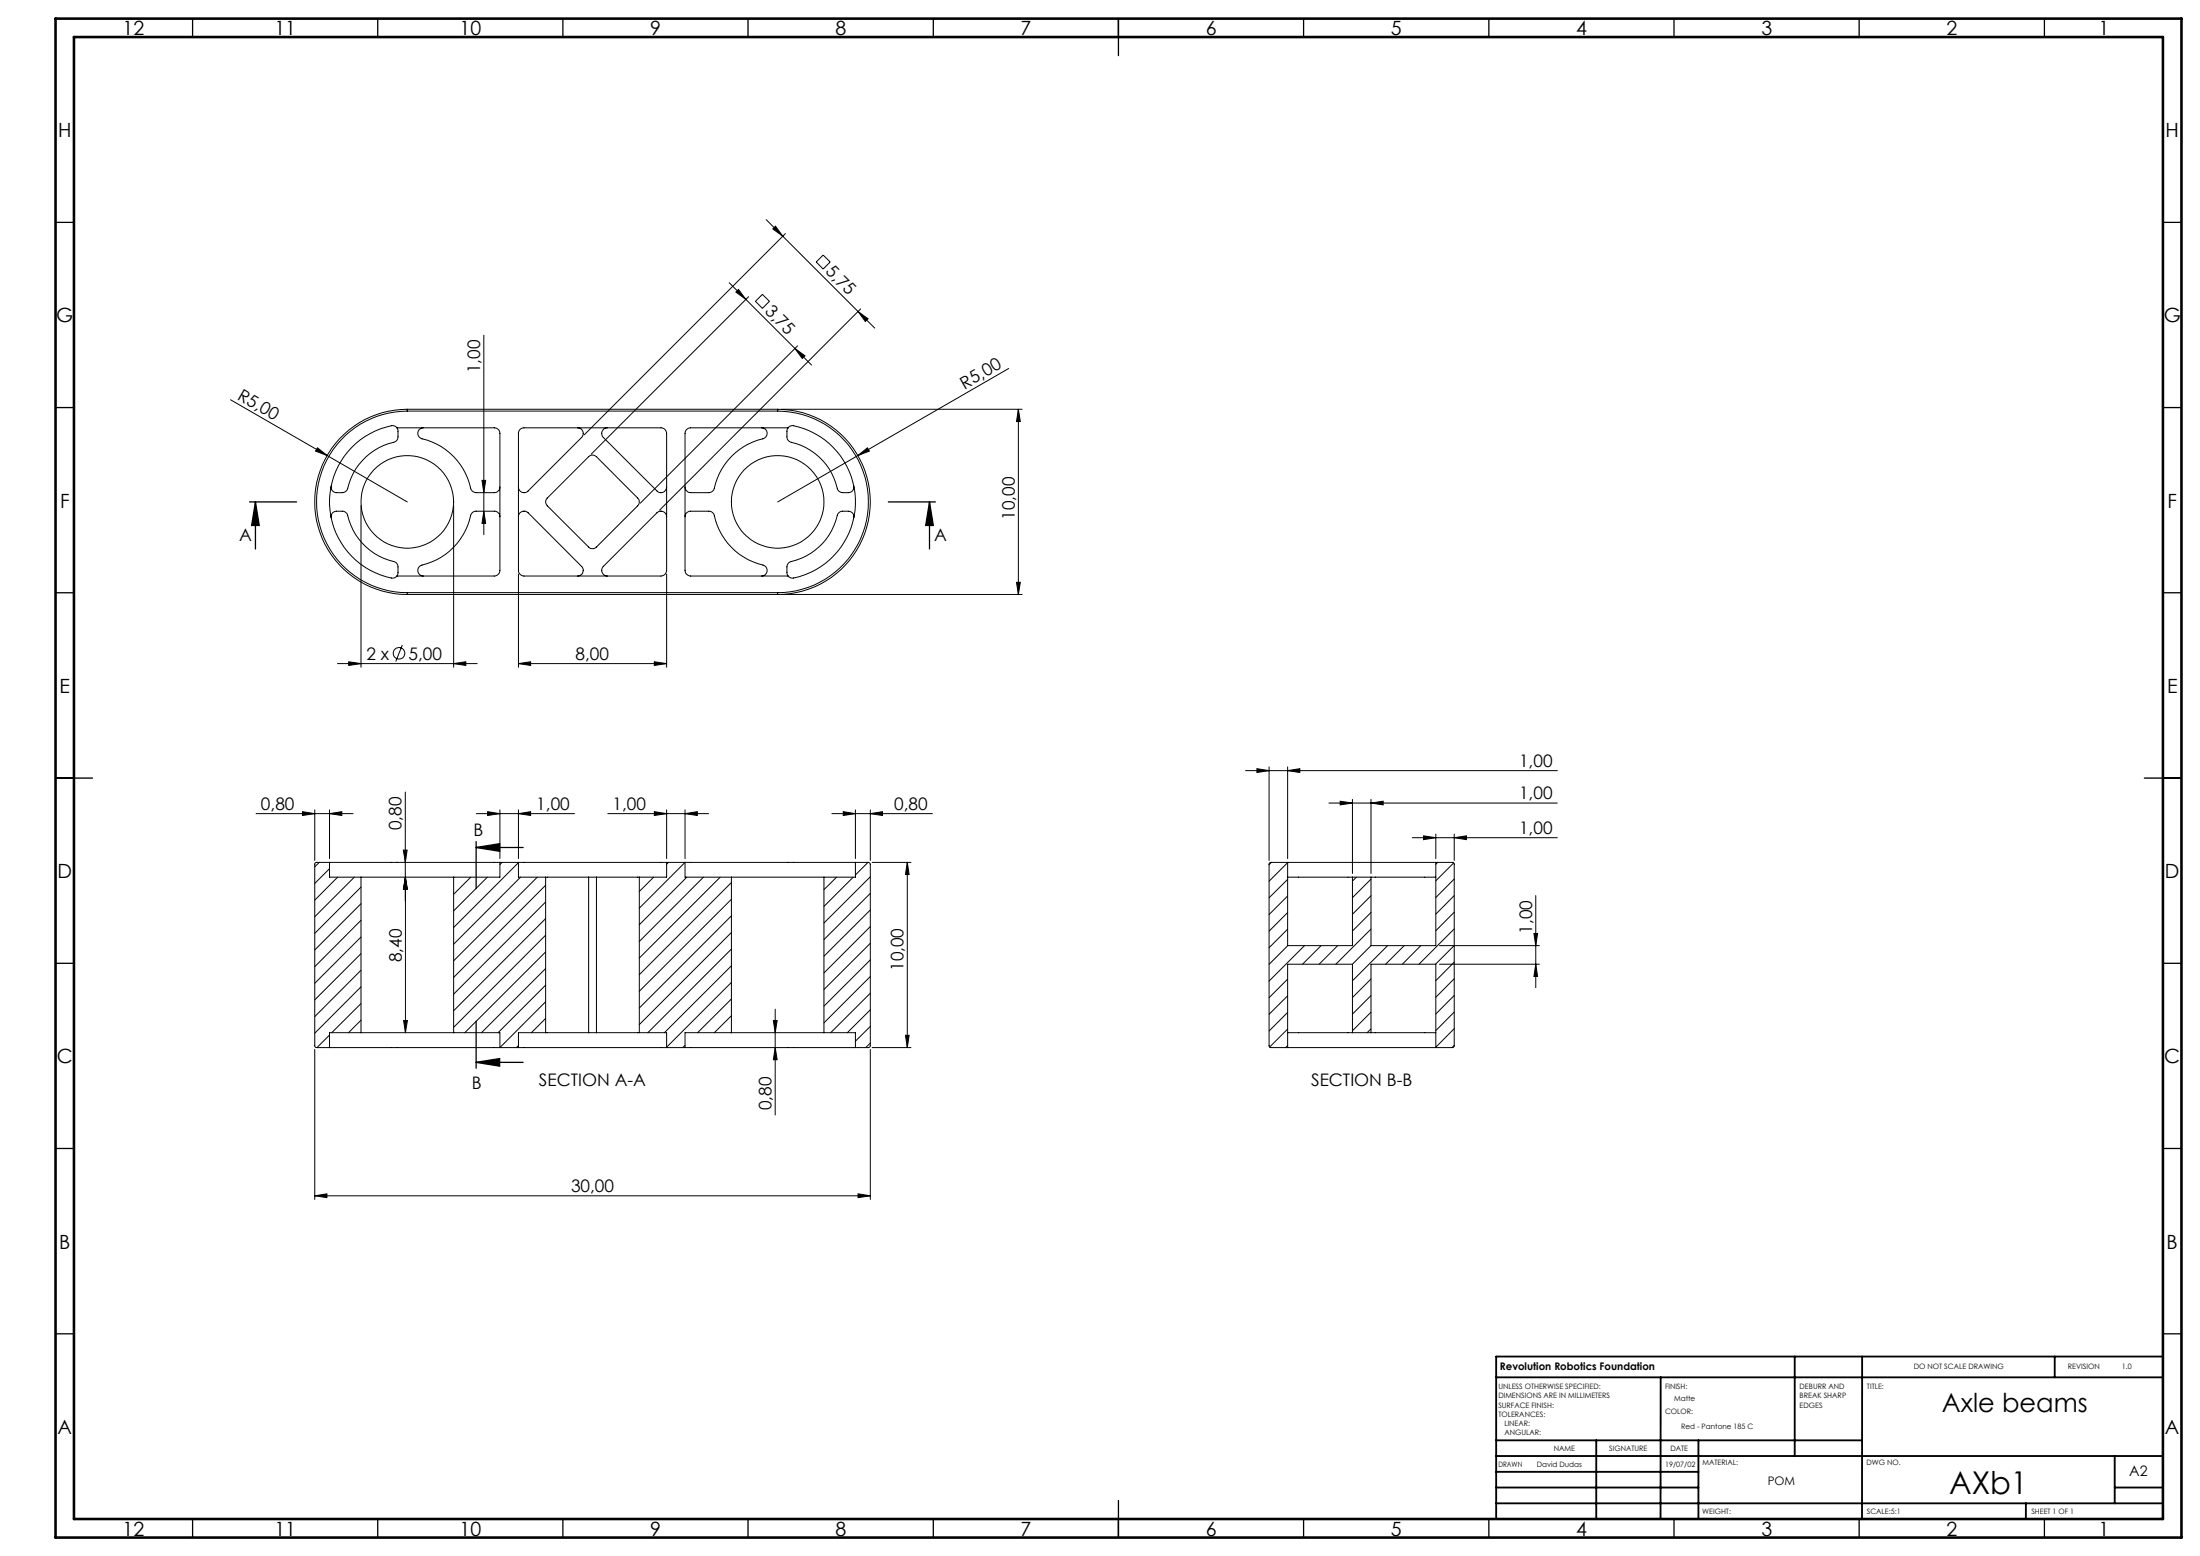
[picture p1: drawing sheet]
<svg xmlns="http://www.w3.org/2000/svg" width="594mm" height="420mm" viewBox="0 0 594 420" stroke-linecap="round" stroke-linejoin="round" font-family="sans-serif">
<g fill="none" stroke="#000" stroke-width=".27">
<path d="M206.9 59.3l24.8 24.8M196.9 76.3l17.7 17.8M199.4 78.1l2 2.7-2.7-2zM205.8 79.5l2 1.8-2 1.9-1.8-1.9zM209.4 61l1.9 2.8-2.6-2zM212.1 63.1l-54.4 54.3M222.3 68.8l1.9 1.9-1.9 1.9-1.9-1.9zM130.6 90.5v53.8M202.1 80.1l-42.5 42.5M214.6 94.1l2.7 1.9-.7 .7zM214.6 94.1l4.5 4.4M215.3 93.4l-42.4 42.4"/>
<path d="M231.7 84.1l2.7 2-.8 .7zM231.7 84.1l4.5 4.5M232.4 83.4l-54.3 54.3M272.3 99.5l-40.7 23.5M62.2 107.9l47.8 27.6M107.2 115.5h26.3a1.51 1.51 0 0 1 1.5 1.5v37a1.57 1.57 0 0 1-1.5 1.5h-26.3M107.2 115.5a1.54 1.54 0 0 0-1.5-.6 20.9 20.9 0 0 0-16.7 20.8 20.9 20.9 0 0 0 17.3 20.3l.9-.5M107.2 115.5l.3 .7v1.7a1.48 1.48 0 0 1-1.2 1.5 16.9 16.9 0 0 0-12.6 12.9l-.4 .4-.9 .3a3 3 0 0 1-2.4-.3l-.5-.6-.1-.9M110 110.5v.5M110 110.5a25 25 0 0 0-25 25 25 25 0 0 0 25 25M110 111a24.5 24.5 0 0 0-24.5 24.5 24.5 24.5 0 0 0 24.5 24.5M110 110.5h100"/>
<path d="M110 111h100M114.3 115.5a1.5 1.5 0 0 0-1.5 1.3 1.5 1.5 0 0 0 1.1 1.6 17.9 17.9 0 0 1 13.4 13.9l.5 .5 .8 .2h4.9a1.57 1.57 0 0 0 1.5-1.5M140.4 115.9l1.1-.4h37a1.51 1.51 0 0 1 1.5 1.5v37a1.57 1.57 0 0 1-1.5 1.5h-37a1.51 1.51 0 0 1-1.5-1.5v-37.3zM156 115.5a1.52 1.52 0 0 1 1.4 .9 1.52 1.52 0 0 1-.4 1.7l-14.4 14.4a1.52 1.52 0 0 1-1.7 .4 1.52 1.52 0 0 1-.9-1.4M164 115.5a1.52 1.52 0 0 0-1.4 .9 1.52 1.52 0 0 0 .3 1.7l14.5 14.4a1.52 1.52 0 0 0 1.6 .4 1.52 1.52 0 0 0 1-1.4M205.6 115.5a1.5 1.5 0 0 1 1.5 1.3 1.5 1.5 0 0 1-1.1 1.6 17.7 17.7 0 0 0-13.3 13.9l-.6 .5-.7 .2h-4.9a1.57 1.57 0 0 1-1.5-1.5M210 110.5a25 25 0 0 1 25 25 25 25 0 0 1-25 25M210 111a24.5 24.5 0 0 1 24.5 24.5 24.5 24.5 0 0 1-24.5 24.5M210 110.5v.5M211 110.5h65M212.8 115.5h-26.3a1.51 1.51 0 0 0-1.5 1.5v37a1.57 1.57 0 0 0 1.5 1.5h26.3M212.8 115.5a1.52 1.52 0 0 1 1.5-.6 20.9 20.9 0 0 1 16.7 20.8 20.9 20.9 0 0 1-17.4 20.3l-.8-.5"/>
<path d="M212.8 115.5l-.3 .7v1.7a1.48 1.48 0 0 0 1.1 1.5 16.7 16.7 0 0 1 12.6 12.9l.4 .4 .9 .3a3 3 0 0 0 2.5-.3l.4-.6 .1-.9M275 110.5v50M275 110.5l.5 3.3h-1zM85.7 120.9l2.6 2.1-3.1-1.2zM89.4 139.8a1.44 1.44 0 0 1 1.5-1.8h1.5a1.48 1.48 0 0 1 1.5 1.2 16.9 16.9 0 0 0 12.9 12.5l.7 1.1v2l-.3 .7M97.5 136.5v43.6M122.5 136.5v43.6M130.1 129.7h1l-.5 3.3zM130.6 138l.5 3.3h-1zM135 139.5a1.51 1.51 0 0 0-1.5-1.5h-4.9a1.48 1.48 0 0 0-1.5 1.2 17.7 17.7 0 0 1-13.5 13.5 1.51 1.51 0 0 0-.7 1.7 1.51 1.51 0 0 0 1.4 1.1M140 139.5a1.55 1.55 0 0 1 .9-1.4 1.55 1.55 0 0 1 1.7 .3l14.6 14.7 .3 .8M147.8 134.4l11.1-11.1a1.45 1.45 0 0 1 2.1 0l11.2 11.1a1.45 1.45 0 0 1 0 2.1l-11.2 11.2a1.45 1.45 0 0 1-2.1 0l-11.1-11.2a1.45 1.45 0 0 1 0-2.1z"/>
<path d="M180 139.5a1.55 1.55 0 0 0-1-1.4 1.55 1.55 0 0 0-1.6 .3l-14.6 14.6-.3 .9M185 139.5a1.51 1.51 0 0 1 1.5-1.5h4.9a1.48 1.48 0 0 1 1.5 1.2 17.7 17.7 0 0 0 13.5 13.5 1.51 1.51 0 0 1 .7 1.7 1.51 1.51 0 0 1-1.5 1.1M230.5 139.8a1.49 1.49 0 0 0-1.4-1.8h-1.6a1.48 1.48 0 0 0-1.4 1.2 16.9 16.9 0 0 1-12.9 12.5l-.7 1.1v2l.3 .7M231.6 123l2.6-2.1 .5 .9zM231.6 123l-21.6 12.5M110 160v.5M110 160h100M140 155v25.1M157.5 154a1.57 1.57 0 0 1-1.5 1.5M157.5 153.9v.1M162.5 154a1.57 1.57 0 0 0 1.5 1.5M162.5 153.9v.1"/>
<path d="M180 155v25.1M210 160v.5M274.5 157.2h1l-.5 3.3zM91.1 179.1h37.7M94.2 178.6l3.3 .5-3.3 .5zM108.6 174.1l-1.7 4.5M110 160.5h100M122.5 179.1l3.3-.5v1zM140 179.1l3.3-.5v1zM140 179.1h40M176.7 178.6l3.3 .5-3.3 .5zM211 160.5h65"/>
<path d="M69.1 219.6h26.2M81.7 219.1l3.3 .5-3.3 .5zM85 218.6v13.7M89 219.6l3.3-.5v1zM89 218.6v13.2M109.4 213.8v29.3M128.6 219.6h26.5M131.7 219.1l3.3 .5-3.3 .5zM135 218.6v13.2M140 219.6l3.3-.5v1zM140 218.6v13.2M164.1 219.6h27.2"/>
<path d="M176.7 219.1l3.3 .5-3.3 .5zM180 218.6v13.2M185 219.6l3.3-.5v1zM185 218.6v13.2M224.6 219.6h27.1M227.7 219.1l3.3 .5-3.3 .5zM231 218.6v13.2M235 219.6l3.3-.5v1zM235 218.6v13.7M336.3 208h84.2M339.4 207.5l3.3 .5-3.3 .5zM342.7 207v25.3"/>
<path d="M347.7 208l3.2-.5v1zM347.7 207v24.8M358.8 216.8h61.7M361.8 216.3l3.4 .5-3.4 .5zM365.2 215.8v20M370.2 216.8l3.3-.5v1zM370.2 215.8v20M86.2 232.8l-1.2 1.2M89 232.8h-3.6l-.4 .4v49.1l.4 .5h3.6M89 232.8h46M89 232.8v4h8.5M89 234.5l-4 4"/>
<path d="M91.2 236.8l-6.2 6.2M95.7 236.8l-10.7 10.7M97.5 236.8h25M97.5 236.8v41.9M97.5 239.4l-12.5 12.5M108.9 229.5h1l-.5 3.3zM109.4 236.8l.5 3.3h-1zM109.5 236.8l.5 3.3h-1zM109.5 236.8v41.9M122.5 236.8v41.9M122.6 236.8l-.1 .1M127.1 236.8l-4.6 4.6"/>
<path d="M131.6 236.8l-9.1 9.1M135 232.8v4h-12.5M135 232.8h5M135.6 232.8l-.6 .6M140 232.8h40M140 232.8v4h7.3M140 232.9l-17.5 17.4M140.5 236.8l-18 18.1M145.1 236.8l-22.6 22.5M147.3 236.8h11.6M147.3 236.8v41.9M147.3 239l-24.8 24.8"/>
<path d="M158.9 236.8h2.1M158.9 236.8v41.9M161 236.8h11.6M161 236.8v41.9M172.6 236.8v41.9M176.5 236.8l-3.9 3.8M180 232.8v4h-7.4M180 232.8h5M180.5 232.8l-.5 .5M185 232.8h46M185 232.8v4h12.5M185 232.8l-12.4 12.3"/>
<path d="M185.5 236.8l-12.9 12.8M189.9 236.8l-17.3 17.3M194.5 236.8l-21.9 21.8M197.5 236.8h25M197.5 236.8v41.9M197.5 238.2l-24.9 24.9M222.5 236.8v41.9M225.9 236.8l-3.4 3.4M230.4 236.8l-7.9 7.9M231 232.8h3.6l.4 .5v49l-.4 .5h-3.6M231 232.8v4h-8.5M234.4 232.8l-3.4 3.4"/>
<path d="M235 236.7l-12.5 12.4M235.5 232.8h10.5M245 232.8v50M245 232.8l.5 3.3h-1zM343.3 232.8l-.6 .6M347.7 232.8h-4.6l-.4 .4v49.1l.4 .5h4.6M347.7 236.8h17.5M347.7 232.8h40M347.7 232.8v22.5M347.7 232.9l-5 5M347.7 237.4l-5 4.9M365.2 236.8v18.5h-17.5"/>
<path d="M365.2 236.8h5M366.2 236.8l-1 1M370.2 236.8h17.5M370.2 236.8v18.5M370.2 237.3l-5 5M381.3 226.1h39.2M384.4 225.6l3.3 .5-3.3 .5zM387.7 232.8h4.6l.3 .4v49.1l-.3 .5h-4.6M387.7 232.8v22.5h-17.5M387.7 225.1v6.7M388.2 232.8l-.5 .5M392.5 232.9l-4.8 4.9"/>
<path d="M392.6 237.3l-4.9 5M392.6 226.1l3.4-.5v1zM392.6 225.1v7.2M97.5 243.9l-12.5 12.5M97.5 248.4l-12.5 12.5M97.5 252.9l-12.5 12.5M97.5 257.4l-12.5 12.5M147.3 243.5l-24.8 24.8M147.3 247.9l-24.8 24.9M147.3 252.4l-24.8 24.9M147.3 256.9l-21.8 21.8M197.5 242.7l-24.9 24.9"/>
<path d="M197.5 247.2l-24.9 24.9M197.5 251.7l-24.9 24.9M197.5 256.2l-22.6 22.5M235 241.1l-12.5 12.5M235 245.6l-12.5 12.5M235 250.1l-12.5 12.5M235 254.6l-12.5 12.5M235 259.1l-12.5 12.5M347.7 241.8l-5 5.1M347.7 246.3l-5 5M347.7 250.8l-5 5M347.7 255.3l-5 5"/>
<path d="M352.2 255.3l-9.5 9.5M356.7 255.3l-5 5M361.2 255.3l-5 5M370.2 241.8l-5 5M370.2 246.3l-5 5M370.2 250.8l-9.5 9.5M370.2 255.3l-5 5M374.6 255.3l-9.4 9.4M379.1 255.3l-5 5M383.6 255.3l-5 5M388.7 255.3h26.9M392.6 241.7l-4.9 5.1"/>
<path d="M392.6 246.2l-4.9 5M392.6 250.7l-9.5 9.6M392.6 255.2l-5 5.1M392.6 259.7l-4.9 5M414.2 252h.9l-.4 3.3zM414.7 241.7v24.9M89 279.4l-3.4 3.4M97.5 278.7h25M97.5 278.7h-8.5v4.1M97.5 261.9l-12.5 12.5M97.5 266.4l-12.5 12.5M97.5 270.9l-7.9 7.8"/>
<path d="M97.5 275.4l-3.4 3.3M109 275.5h1l-.5 3.2zM122.5 278.7h12.5v4.1M147.3 278.7h11.6M147.3 278.7h-7.3v4.1M147.3 261.4l-17.3 17.3M147.3 265.9l-12.8 12.8M147.3 270.4l-12.3 12.4M147.3 274.9l-3.8 3.8M158.9 278.7h2.1M161 278.7h11.6M172.6 278.7h7.4v4.1"/>
<path d="M197.5 278.7h25M197.5 278.7h-12.5v4.1M197.5 260.7l-18.1 18M197.5 265.2l-17.5 17.5M197.5 269.6l-9.2 9.1M197.5 274.2l-4.6 4.5M197.5 278.6l-.2 .1M208.8 275.5h1l-.5 3.2zM209.3 272.4v28.6M222.5 278.7h8.5v4.1M235 263.6l-12.5 12.5M235 268.1l-10.7 10.6"/>
<path d="M235 272.6l-6.2 6.1M235 277.1l-4 3.9M244.5 279.5h1l-.5 3.3zM347.7 278.7h17.5M347.7 264.3l-5 5M347.7 268.8l-5 5M347.7 273.3l-5 5M347.7 277.8l-4.9 4.8M365.2 260.3h-17.5v22.5M365.2 260.3v18.4M365.2 278.7h5M370.2 278.7h17.5"/>
<path d="M370.2 278.7v-18.4h17.5v22.5M370.2 264.2l-5 5.1M370.2 268.7l-5 5M370.2 273.2l-5 5M370.2 277.7l-1.1 1M388.7 260.3h26.9M392.6 264.2l-4.9 5M392.6 268.7l-4.9 5M392.6 273.2l-4.9 5M392.6 277.7l-4.9 5M414.7 260.3l.4 3.3h-.9zM85 283.3v40.5"/>
<path d="M89 282.8h46M135 282.8h5M140 282.8h40M140 282.2l-.5 .6M180 282.8h5M185 282.8h46M185 282.2l-.6 .6M209.3 282.8l.5 3.2h-1zM235 283.3v40.5M235 281.5l-1.2 1.3M235.5 282.8h10.5M347.7 282.8h40"/>
<path d="M347.7 282.2l-.6 .6M392.6 282.2l-.6 .6M85 322.8l3.3-.6v1.1zM85 322.8h150M231.7 322.2l3.3 .6-3.3 .5z"/>
<circle cx="110" cy="135.5" r="12.5"/>
<circle cx="210" cy="135.5" r="12.5"/>
<circle cx="107.7" cy="176.3" r="1.56"/>
</g>
<g fill="none" stroke="#000" stroke-width=".35">
<path d="M52 5v5M102 5v5M152 5v5M202 5v5M252 5v5M302 5v10M352 5v5M402 5v5M452 5v5M502 5v5M552 5v5M15 60h5"/>
<path d="M584 60h5M15 110h5M584 110h5M67.4 135.5h12.7M69 135.5l1 6.3h-2.1zM69 135.5v12.7M239.9 135.5h12.7M251 135.5l1 6.3h-2.1zM251 135.5v12.7M15 160h5M584 160h5M15 210h10"/>
<path d="M579 210h10M128.6 228.8l6.3-1.1v2.1zM128.6 228.8h12.7M128.6 227.2v12.7M15 260h5M128.6 275.6v12.7M584 260h5M128.6 286.8l6.3-1.1v2.1zM128.6 286.8h12.7M15 310h5M584 310h5M15 360h5"/>
<path d="M584 360h5M52 410v5M102 410v5M152 410v5M202 410v5M252 410v5M302 405v10M352 410v5M402 410v5M452 410v5M502 410v5M552 410v5"/>
</g>
<g fill="none" stroke="#000" stroke-width=".5">
<path d="M404 371.8h180M448.4 371.8l-.1 38.3M484.6 366.2v26.8M502.8 366.2l-.1 43.9M554.8 366.2v5.6M584 366.2h-180v43.8M404 388.8h98.8M404 397.3h54.6M404 393h180M431 388.8v21.2M458.6 388.8v21.2M571 393v12.8"/>
<path d="M404 405.8h180M404 401.5h54.6M547 405.8v4.2M571 401.5h13"/>
</g>
<path d="M15 5h574v410h-574zM20 10h564v400h-564z" fill="none" stroke="#000" stroke-width=".7"/>
<g fill="#000">
<path d="M85.7 120.9l2.6 2.1-3.1-1.2zM231.6 123l2.6-2.1 .5 .9z"/>
<path d="M209.4 61l1.9 2.8-2.6-2zM231.7 84.1l2.7 2-.8 .7z"/>
<path d="M199.4 78.1l2 2.7-2.7-2zM214.6 94.1l2.7 1.9-.7 .7z"/>
<path d="M130.1 129.7h1l-.5 3.3zM130.6 138l.5 3.3h-1z"/>
<path d="M251 135.5l1 6.3h-2.1zM69 135.5l1 6.3h-2.1z"/>
<path d="M140 179.1l3.3-.5v1zM176.7 178.6l3.3 .5-3.3 .5zM94.2 178.6l3.3 .5-3.3 .5zM122.5 179.1l3.3-.5v1zM85 322.8l3.3-.6v1.1zM231.7 322.2l3.3 .6-3.3 .5zM131.7 219.1l3.3 .5-3.3 .5zM140 219.6l3.3-.5v1zM176.7 219.1l3.3 .5-3.3 .5zM185 219.6l3.3-.5v1zM81.7 219.1l3.3 .5-3.3 .5zM89 219.6l3.3-.5v1zM227.7 219.1l3.3 .5-3.3 .5zM235 219.6l3.3-.5v1zM339.4 207.5l3.3 .5-3.3 .5zM347.7 208l3.2-.5v1z"/>
<path d="M274.5 157.2h1l-.5 3.3zM275 110.5l.5 3.3h-1zM244.5 279.5h1l-.5 3.3zM245 232.8l.5 3.3h-1z"/>
<path d="M361.8 216.3l3.4 .5-3.4 .5zM370.2 216.8l3.3-.5v1z"/>
<path d="M108.9 229.5h1l-.5 3.3zM109.4 236.8l.5 3.3h-1zM208.8 275.5h1l-.5 3.2zM209.3 282.8l.5 3.2h-1zM109.5 236.8l.5 3.3h-1zM109 275.5h1l-.5 3.2zM414.2 252h.9l-.4 3.3zM414.7 260.3l.4 3.3h-.9z"/>
<path d="M128.6 228.8l6.3-1.1v2.1zM128.6 286.8l6.3-1.1v2.1z"/>
<path d="M384.4 225.6l3.3 .5-3.3 .5zM392.6 226.1l3.4-.5v1z"/>
</g>
<text font-size="8.5" x="526.3" y="403.2">AXb1</text>
<text font-size="7.1" x="524.3" y="381">Axle beams</text>
<g font-size="5.3">
<text x="33.1" y="9.5">12</text>
<text x="74.1" y="9.5">11</text>
<text x="124.1" y="9.5">10</text>
<text x="175.6" y="9.5">9</text>
<text x="225.6" y="9.5">8</text>
<text x="275.6" y="9.5">7</text>
<text x="325.6" y="9.5">6</text>
<text x="375.6" y="9.5">5</text>
<text x="425.6" y="9.5">4</text>
<text x="475.6" y="9.5">3</text>
<text x="525.6" y="9.5">2</text>
<text x="566.6" y="9.5">1</text>
<text x="15.7" y="37">H</text>
<text x="584.7" y="37">H</text>
<text x="15.2" y="87">G</text>
<text x="584.2" y="87">G</text>
<text x="16.2" y="137">F</text>
<text x="585.2" y="137">F</text>
<text x="16.1" y="187">E</text>
<text x="585.1" y="187">E</text>
<text x="15.5" y="237">D</text>
<text x="584.5" y="237">D</text>
<text x="15.4" y="287">C</text>
<text x="584.4" y="287">C</text>
<text x="16" y="337">B</text>
<text x="585" y="337">B</text>
<text x="15.5" y="387">A</text>
<text x="584.5" y="387">A</text>
<text x="33.1" y="414.5">12</text>
<text x="74.1" y="414.5">11</text>
<text x="124.1" y="414.5">10</text>
<text x="175.6" y="414.5">9</text>
<text x="225.6" y="414.5">8</text>
<text x="275.6" y="414.5">7</text>
<text x="325.6" y="414.5">6</text>
<text x="375.6" y="414.5">5</text>
<text x="425.6" y="414.5">4</text>
<text x="475.6" y="414.5">3</text>
<text x="525.6" y="414.5">2</text>
<text x="566.6" y="414.5">1</text>
</g>
<g font-size="4.7">
<text x="222.7" y="73.5" transform="rotate(45 222.7 73.5)">5,75</text>
<text x="206.3" y="84.2" transform="rotate(45 206.3 84.2)">3,75</text>
<text x="129.6" y="100.8" transform="rotate(-90 129.6 100.8)">1,00</text>
<text x="63.9" y="107.7" transform="rotate(30 63.9 107.7)">R5,00</text>
<text x="260.4" y="105.2" transform="rotate(-30 260.4 105.2)">R5,00</text>
<text x="274" y="140.3" transform="rotate(-90 274 140.3)">10,00</text>
<text x="64.5" y="145.9">A</text>
<text x="252.3" y="145.9">A</text>
<text x="98.9" y="178">2 x</text>
<text x="110.3" y="178">5,00</text>
<text x="155.4" y="178.1">8,00</text>
<text x="410.1" y="207">1,00</text>
<text x="410.1" y="215.7">1,00</text>
<text x="70.5" y="218.6">0,80</text>
<text x="144.8" y="218.6">1,00</text>
<text x="165.4" y="218.6">1,00</text>
<text x="241.4" y="218.6">0,80</text>
<text x="108.4" y="224.1" transform="rotate(-90 108.4 224.1)">0,80</text>
<text x="127.8" y="225.7">B</text>
<text x="410.1" y="225.1">1,00</text>
<text x="413.7" y="252.1" transform="rotate(-90 413.7 252.1)">1,00</text>
<text x="108.5" y="259.7" transform="rotate(-90 108.5 259.7)">8,40</text>
<text x="244" y="262.1" transform="rotate(-90 244 262.1)">10,00</text>
<text x="127.4" y="294">B</text>
<text x="145.5" y="293">SECTION A-A</text>
<text x="354" y="293">SECTION B-B</text>
<text x="208.3" y="299.6" transform="rotate(-90 208.3 299.6)">0,80</text>
<text x="154.2" y="321.7">30,00</text>
</g>
<text font-size="3.9" x="574.9" y="398.5">A2</text>
<text font-size="3.2" x="477.3" y="400.9">POM</text>
<text font-size="2.8" x="405" y="369.9">Revolution Robotics Foundation</text>
<g font-size="2">
<text x="516.7" y="369.6">DO NOT SCALE DRAWING</text>
<text x="558.3" y="369.6">REVISION</text>
<text x="572.9" y="369.6">1.0</text>
<text x="404.6" y="374.9">UNLESS OTHERWISE SPECIFIED:</text>
<text x="404.6" y="377.4">DIMENSIONS ARE IN MILLIMETERS</text>
<text x="449.6" y="374.9">FINISH:</text>
<text x="485.9" y="374.9">DEBURR AND</text>
<text x="485.9" y="377.4">BREAK SHARP</text>
<text x="504.1" y="374.9">TITLE:</text>
<text x="404.6" y="379.9">SURFACE FINISH:</text>
<text x="404.6" y="382.4">TOLERANCES:</text>
<text x="449.6" y="381.8">COLOR:</text>
<text x="452" y="378.3">Matte</text>
<text x="485.9" y="379.9">EDGES</text>
<text x="406.2" y="384.9">LINEAR:</text>
<text x="406.2" y="387.4">ANGULAR:</text>
<text x="453.9" y="385.7">Red - Pantone 185 C</text>
<text x="404.6" y="396">DRAWN</text>
<text x="414.9" y="396">David Dudas</text>
<text x="419.5" y="391.8">NAME</text>
<text x="434.5" y="391.7">SIGNATURE</text>
<text x="449.6" y="395.9">19/07/02</text>
<text x="451" y="391.7">DATE</text>
<text x="459.6" y="395.5">MATERIAL:</text>
<text x="504" y="395.5">DWG NO.</text>
<text x="459.6" y="408.5">WEIGHT:</text>
<text x="504.1" y="408.6">SCALE:5:1</text>
<text x="548.5" y="408.6">SHEET 1 OF 1</text>
</g>
</svg>
